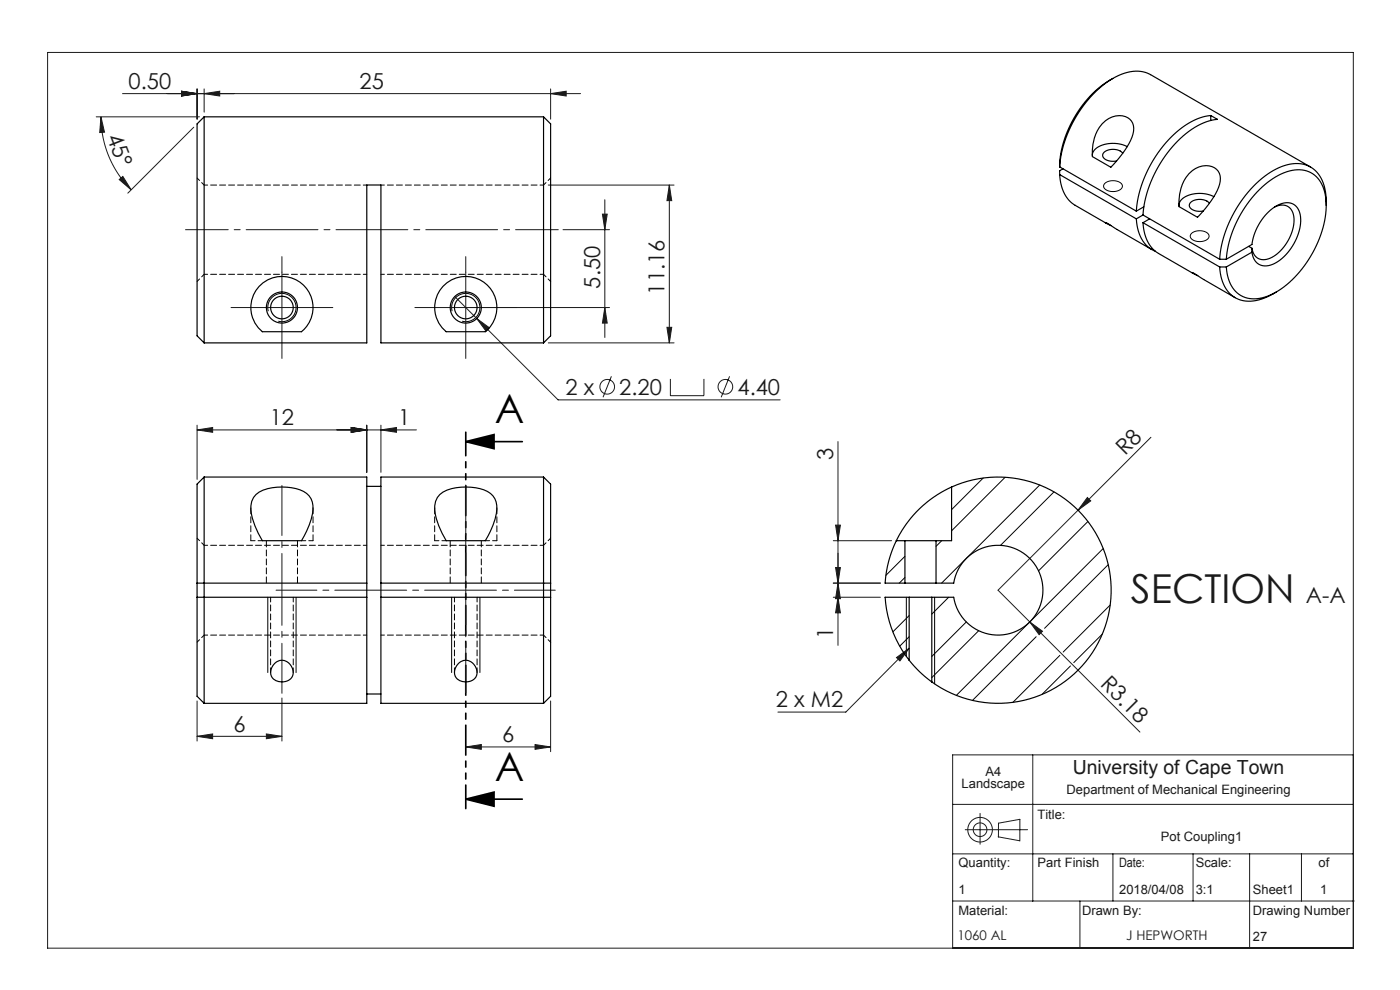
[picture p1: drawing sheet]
<svg xmlns="http://www.w3.org/2000/svg" width="297mm" height="210mm" viewBox="0 0 297 210" stroke-linecap="round" stroke-linejoin="round" font-family="sans-serif">
<g fill="none" stroke="#191924" stroke-width=".21">
<path d="M10.1 11.1h277v190h-277zM26 19.9h97.2M38.5 19.4l3.3 .5-3.3 .5zM41.8 18.9v6.4M43.3 19.9l3.3-.5v1zM43.3 18.9v4.9M116.8 19.9l3.3-.5v1zM116.8 18.9v6.4M20.4 24.8h21.9M21.4 24.8l.8 3.2-1 .1zM21.4 24.8a21.9 21.9 0 0 0 6.4 15.5M25.3 38.1l.8-.7 1.7 2.9z"/>
<path d="M41.1 27l-14 14M116.3 39.3h26.7M142 39.3v33.4M142 39.3l.5 3.3h-1zM59.8 57.7v15M98.8 57.7v15M119.4 48.7h9.9M127.8 45.4h1l-.5 3.3zM128.3 42.4v29.2M52.3 65.2h15M91.3 65.2h38M96.5 62.9l4.6 4.7"/>
<path d="M101.1 67.6l2.7 1.9-.7 .8zM101.1 67.6l17.3 17.2h47.1M116.3 72.7h26.7M128.3 65.2l.5 3.3h-1zM129.7 79.8l-1.8 4.5M141.5 69.4h1l-.5 3.3zM154.8 79.8l-1.8 4.5M41.8 91.2l3.3-.5v1zM41.8 90.2v11.5M41.8 91.2h46.5M74.5 90.7l3.3 .5-3.3 .5zM77.8 90.2v10"/>
<path d="M80.8 91.2l3.3-.5v1zM80.8 90.2v10M142.2 80.4v3.5h7.1v-3.5M177.8 93.7v43.2M244.2 92.8l-32.5 32.4 30.1 30.1M176.8 114.7h12.3M177.3 111.4h1l-.5 3.3zM230.7 105.5l.7 .7-2.7 2zM176.8 123.7h10M176.8 126.7h10M177.3 120.4h1l-.5 3.3zM177.8 123.7l.5 3.3h-1z"/>
<path d="M177.8 126.7l.5 3.3h-1zM190.2 139.5l2.7-2-2 2.7zM192.9 137.5l-13.5 13.5h-14.4M218.5 131.9l2.7 2-.8 .7zM41.8 156.2l3.3-.5v1zM41.8 148.7v8.5M41.8 156.2h18M56.5 155.7l3.3 .5-3.3 .5zM59.8 148.1v9.1M98.8 158.4l3.3-.5v1.1zM98.8 158.4h18M113.5 157.9l3.3 .5-3.3 .6z"/>
<path d="M116.8 148.7v10.7M202.1 170.6h85M204.8 176h13.2M207.9 172.5v6.6M211.8 177.5l4.5 .8M211.8 177.5v-2.9l4.6-.8v4.6M219.1 160.1v31M287.1 160.1h-85v41M202.1 191.1h85.2M202.1 181.1h85M229.1 191.1v10M236.1 181.1v10"/>
<path d="M253.1 181.1v10M265.1 181.1v20M276.1 181.1v10"/>
<circle cx="128.8" cy="82" r="1.56"/>
<circle cx="153.9" cy="82" r="1.56"/>
<circle cx="207.9" cy="176" r="1.45"/>
<circle cx="207.9" cy="176" r="2.61"/>
</g>
<path d="M98.8 93.7h12M98.8 93.7l6-1.5v3zM98.8 169.5h12M98.8 169.5l6-1.5v3z" fill="none" stroke="#000" stroke-width=".35"/>
<path d="M234.3 38.9a2.67 2.67 0 0 1 3.8 .3 1.35 1.35 0 0 1-1.6 1.4 1.84 1.84 0 0 1-2.4-1.2zM252.7 49.6a2.67 2.67 0 0 1 3.7 .2 1.35 1.35 0 0 1-1.5 1.4 1.84 1.84 0 0 1-2.4-1.2zM56.9 66a3 3 0 0 1 2.6-3.8 3 3 0 0 1 3.3 3.3 3 3 0 0 1-3.8 2.6M95.9 66a3 3 0 0 1 2.6-3.8 3 3 0 0 1 3.3 3.3 3 3 0 0 1-3.8 2.6M56.8 126.7v16M62.8 126.7v16M95.8 126.7v16M101.8 126.7v16M192.3 126.7v12.5M198.3 126.7v18.4" fill="none" stroke="#000" stroke-width=".21"/>
<path d="M98.8 91.7v79.8" fill="none" stroke="#000" stroke-width=".35" stroke-dasharray="6.3 1.3 1.3 1.3 1.3 1.3" stroke-dashoffset="1.4"/>
<path d="M39.4 48.7h79" fill="none" stroke="#191924" stroke-width=".21" stroke-dasharray="15.2 1.3 1.3 1.3" stroke-dashoffset="6.2"/>
<path d="M58.6 125.2h59.2" fill="none" stroke="#191924" stroke-width=".21" stroke-dasharray="15.2 1.3 1.3 1.3" stroke-dashoffset="6.6"/>
<path d="M98.8 146.9v-44" fill="none" stroke="#191924" stroke-width=".21" stroke-dasharray="15.2 1.3 1.3 1.3" stroke-dashoffset="4.7"/>
<path d="M59.8 147.1v-44.1" fill="none" stroke="#191924" stroke-width=".21" stroke-dasharray="15.2 1.3 1.3 1.3" stroke-dashoffset="4.6"/>
<path d="M59.8 57.7v-3.3M98.8 57.7v-3.3M52.3 65.2h-3.3M59.8 72.7v3.3M67.3 65.2h3.3M91.3 65.2h-3.3M98.8 72.7v3.3M106.3 65.2h3.3" fill="none" stroke="#191924" stroke-width=".21" stroke-dasharray="15.2 1.3 1.3 1.3"/>
<path d="M98.8 93.7l6-1.5v3zM98.8 169.5l6-1.5v3z" fill="#000"/>
<g fill="#191924">
<path d="M101.1 67.6l2.7 1.9-.7 .8z"/>
<path d="M230.7 105.5l.7 .7-2.7 2z"/>
<path d="M218.5 131.9l2.7 2-.8 .7z"/>
<path d="M190.2 139.5l2.7-2-2 2.7z"/>
<path d="M113.5 157.9l3.3 .5-3.3 .6zM98.8 158.4l3.3-.5v1.1z"/>
<path d="M43.3 19.9l3.3-.5v1zM38.5 19.4l3.3 .5-3.3 .5zM116.8 19.9l3.3-.5v1zM38.5 19.4l3.3 .5-3.3 .5z"/>
<path d="M74.5 90.7l3.3 .5-3.3 .5zM41.8 91.2l3.3-.5v1zM56.5 155.7l3.3 .5-3.3 .5zM41.8 156.2l3.3-.5v1zM80.8 91.2l3.3-.5v1zM74.5 90.7l3.3 .5-3.3 .5z"/>
<path d="M128.3 65.2l.5 3.3h-1zM127.8 45.4h1l-.5 3.3zM141.5 69.4h1l-.5 3.3zM142 39.3l.5 3.3h-1z"/>
<path d="M177.8 123.7l.5 3.3h-1zM177.3 111.4h1l-.5 3.3z"/>
<path d="M177.3 120.4h1l-.5 3.3zM177.8 126.7l.5 3.3h-1z"/>
<path d="M21.4 24.8l.8 3.2-1 .1zM25.3 38.1l.8-.7 1.7 2.9z"/>
</g>
<g fill="none" stroke="#000" stroke-width=".25">
<path d="M236.1 16.6a23.2 23.2 0 0 0-11.3 18.8M43.3 24.8v47.9M43.3 24.8l-1.5 1.5v44.9l1.5 1.5M43.3 24.8h72M115.3 24.8v47.9M115.3 24.8l1.5 1.5v44.9l-1.5 1.5M224.8 37a7.6 7.6 0 0 0 3.3 6.6l6.7 3.8M224.8 35.4a25 25 0 0 1 12-19.1 7.6 7.6 0 0 1 7.3-.5l33.9 19.6M224.8 35.4l16.3 9.4M224.8 37l16.3 9.4M225.5 35.8l-.7 .4v.8M233.8 26.2a4.3 4.3 0 0 1 5.9-.9 3.7 3.7 0 0 1 .1 4.6 23.4 23.4 0 0 1-4.1 5.6l-4-2.3a9.5 9.5 0 0 1 2.1-7z"/>
<path d="M238.2 32.5a2.95 2.95 0 0 0-4.2 .1 1.2 1.2 0 0 0 1.2 1.5h1.7M239.1 31.1a6.3 6.3 0 0 0-7 .8l-.4 1.1M252.2 36.9a4.3 4.3 0 0 1 5.9-1 3.7 3.7 0 0 1 .1 4.6 23.4 23.4 0 0 1-4.2 5.6l-3.9-2.3a9.5 9.5 0 0 1 2.1-6.9zM256.9 24.5l1.4 .8a15.4 15.4 0 0 0-9.6 5.9 25.5 25.5 0 0 0-6.2 14.4M256.9 24.5a15.4 15.4 0 0 0-9.6 5.9 25.5 25.5 0 0 0-6.2 14.4M256.9 24.5v1.1M235.7 47.9l-1.2-.7 9.9 5.7M241.1 46.4a7.3 7.3 0 0 0 4 6.9M242.5 47.2a7.5 7.5 0 0 0 3.3 6.6l7.4 4.2M242.5 45.6l16.2 9.4M242.5 47.2l16.2 9.4M242.5 45.6l-1.4 .8"/>
<path d="M242.7 43.9l-1.6 .9M243.9 46.4l-1.4 .8M254.1 58.5l-1.2-.7 9.1 5.3M256.6 43.1a2.95 2.95 0 0 0-4.2 .1 1.2 1.2 0 0 0 1.2 1.5l1.7 .1M257.5 41.7a6.3 6.3 0 0 0-7 .9l-.4 1M258.7 56.6a7.3 7.3 0 0 0 4.1 6.9 9 9 0 0 0 7.9-1.6M260.2 55a23.4 23.4 0 0 1 11-17.8 6.9 6.9 0 0 1 7.7 0 8.6 8.6 0 0 1 2.4 7.4 23.4 23.4 0 0 1-11.2 17.7 6.8 6.8 0 0 1-7.6-.2 7.6 7.6 0 0 1-2.3-5.5M260.2 56.6h-1.5M260.2 55h-1.5M264.9 52.3l.7 .4M265.6 53.5a3 3 0 0 0 1.6 2.7 3 3 0 0 0 3.2-.3 11 11 0 0 0 5.4-10.3 2.95 2.95 0 0 0-4.6-2.1 11.4 11.4 0 0 0-5.6 8.4l-5.4 3.1M265.6 53.5l-5.4 3.1"/>
<path d="M265.6 52.7v.8M270.4 43.9a2.62 2.62 0 0 1 2.8-.1 2.62 2.62 0 0 1 1.3 2.5 9.5 9.5 0 0 1-5.4 8.6 2.49 2.49 0 0 1-3.5-2.2M281.3 43.6a9 9 0 0 0-2.6-7.7 7 7 0 0 0-7.4-.3 24 24 0 0 0-11.5 14l-.6 2.4-.5 3M43.3 72.7h34.5v-33.5h3v33.5h34.5M55 60.8a6.6 6.6 0 0 1 9.6-.1 6.6 6.6 0 0 1-.6 9.7h-8.3a6.6 6.6 0 0 1-.7-9.6zM94 60.8a6.6 6.6 0 0 1 9.6-.1 6.6 6.6 0 0 1-.6 9.7h-8.3a6.6 6.6 0 0 1-.7-9.6zM43.3 101.2h34.5v22.5M43.3 101.2v48M43.3 101.2l-1.5 1.5v21M54.3 104.9a8.9 8.9 0 0 1 6.6-1.6 6.1 6.1 0 0 1 5.1 2.5 6.9 6.9 0 0 1-.4 5.6l-1.6 3.3h-8.3a13.4 13.4 0 0 1-2.5-7.4l.2-.9 .4-.9zM77.8 103.2h3M93.3 104.9a8.9 8.9 0 0 1 6.6-1.6 6.1 6.1 0 0 1 5.1 2.5 6.9 6.9 0 0 1-.4 5.6l-1.6 3.3h-8.3a13.4 13.4 0 0 1-2.5-7.4l.2-.9 .4-.9z"/>
<path d="M115.3 101.2h-34.5v22.5M115.3 101.2v48M115.3 101.2l1.5 1.5v21M190.1 114.7a24 24 0 0 0-2.3 9h4.2M190.1 114.7h1.9M192 114.7h6.6M192 114.7v9M198.6 114.7v9M201.9 103.3a24 24 0 0 0-11.8 11.4M201.9 103.3a24 24 0 0 1 33.7 24.3 24 24 0 0 1-37.9 17M201.9 103.3v11.4h-3.3M41.8 126.7v21l1.5 1.5"/>
<path d="M41.8 123.7v3M41.8 126.7h36M41.8 123.7h36M77.8 126.7v22.5h-34.5M77.8 123.7v3M80.8 126.7v22.5h34.5M80.8 123.7v3M80.8 126.7h36M80.8 123.7h36M116.8 126.7v21l-1.5 1.5M116.8 123.7v3M192 123.7h6.6"/>
<path d="M192.9 126.7h4.8M192.9 126.7h-5.1a24 24 0 0 0 5.1 13.3M192.9 126.7v13.3M197.7 126.7v17.9M198.6 123.7h3.7a9.5 9.5 0 0 1 14.6-6.5 9.5 9.5 0 0 1 0 16 9.5 9.5 0 0 1-14.6-6.5h-4.6M58.2 140.8a2.38 2.38 0 0 1 2.9-.3 2.38 2.38 0 0 1 1 2.7 2.57 2.57 0 0 1-2.4 1.4 2.57 2.57 0 0 1-2.3-1.6 2.65 2.65 0 0 1 .8-2.2zM77.8 147.2h3M97.2 140.8a2.38 2.38 0 0 1 2.9-.3 2.38 2.38 0 0 1 1 2.7 2.57 2.57 0 0 1-2.4 1.4 2.57 2.57 0 0 1-2.3-1.6 2.65 2.65 0 0 1 .8-2.2zM192.9 140a24 24 0 0 0 4.8 4.6"/>
<circle cx="59.8" cy="65.2" r="2.4"/>
<circle cx="59.8" cy="65.2" r="3.3"/>
<circle cx="98.8" cy="65.2" r="3.3"/>
<circle cx="98.8" cy="65.2" r="2.4"/>
</g>
<path d="M53.2 114.7h2.5M64 114.7h2.4M92.2 114.7h2.5M103 114.7h2.4" fill="none" stroke="#000" stroke-width=".21" stroke-dasharray="1.3 .6" stroke-dashoffset=".4"/>
<path d="M53.2 107.7v7M66.4 114.7v-7M92.2 107.7v7M105.4 114.7v-7" fill="none" stroke="#000" stroke-width=".21" stroke-dasharray="1.3 .6"/>
<path d="M56.5 114.7v9M95.5 114.7v9M63.1 123.7v-9M102.1 123.7v-9" fill="none" stroke="#000" stroke-width=".21" stroke-dasharray="1.3 .6" stroke-dashoffset="-.1"/>
<path d="M57.4 126.7v16M96.4 126.7v16M62.2 142.7v-16M101.2 142.7v-16" fill="none" stroke="#000" stroke-width=".21" stroke-dasharray="1.3 .6" stroke-dashoffset=".3"/>
<g fill="none" stroke="#000" stroke-width=".21" stroke-dasharray="1.3 .6" stroke-dashoffset=".5">
<path d="M43.3 39.3l-1.5-1.5M77.8 39.3h-34.5M115.3 39.3h-34.5M116.8 37.8l-1.5 1.5M41.8 59.7l1.5-1.5M43.3 58.2h34.5M80.8 58.2h34.5M115.3 58.2l1.5 1.5M43.3 115.7l-1.5-1.5M77.8 115.7h-34.5M115.3 115.7h-34.5M116.8 114.2l-1.5 1.5"/>
<path d="M41.8 136.2l1.5-1.5M43.3 134.7h34.5M80.8 134.7h34.5M115.3 134.7l1.5 1.5"/>
</g>
<g fill="none" stroke="#000" stroke-width=".21">
<path d="M192 118l-4.1 4M199.8 114.7l-1.2 1.2M208.6 101.4l-6.7 6.7M213.2 101.2l-11.3 11.4M220.6 102.9l-20.8 20.8M223.6 104.3l-11.3 11.4M228.7 108.2h.1M230.8 110.6l-10.5 10.5M234 116.4l-31.1 31.1M235.1 119.8l-13.5 13.5M187.8 126.7h.1M192 122.5l-1.2 1.2"/>
<path d="M192.9 130.6l-3.5 3.4M192.9 135.1l-2 2M201.2 126.7l-3.5 3.6M205 131.9l-7.3 7.3M207.6 133.8l-9.9 9.9M219.8 135.1l-13.5 13.5M224.8 139l-9.9 10M233.8 134.5l-6 6.1M235.5 128.3l-9.9 10M227.1 141.3l-6.1 6"/>
</g>
<g font-size="8.5">
<text x="105" y="89.7">A</text>
<text x="105" y="165.6">A</text>
</g>
<text font-size="8.5" fill="#191924" x="239.9" y="128">SECTION</text>
<g font-size="4.7" fill="#191924">
<text x="27.3" y="18.8">0.50</text>
<text x="76.3" y="18.8">25</text>
<text x="22.6" y="29.1" transform="rotate(69 22.6 29.1)">45°</text>
<text x="127.3" y="61.2" transform="rotate(-90 127.3 61.2)">5.50</text>
<text x="141" y="62.5" transform="rotate(-90 141 62.5)">11.16</text>
<text x="120" y="83.8">2 x</text>
<text x="131.4" y="83.8">2.20</text>
<text x="156.5" y="83.8">4.40</text>
<text x="57.2" y="90.2">12</text>
<text x="84.5" y="90.2">1</text>
<text x="176.8" y="97.6" transform="rotate(-90 176.8 97.6)">3</text>
<text x="238.7" y="96.8" transform="rotate(-45 238.7 96.8)">R8</text>
<text x="277" y="127.9">A-A</text>
<text x="176.8" y="135.6" transform="rotate(-90 176.8 135.6)">1</text>
<text x="164.6" y="149.9">2 x M2</text>
<text x="233.2" y="145.3" transform="rotate(45 233.2 145.3)">R3.18</text>
<text x="49.5" y="155.2">6</text>
<text x="106.5" y="157.4">6</text>
</g>
<text font-size="4.1" fill="#191924" x="227.6" y="164.3">University of Cape Town</text>
<g font-size="2.8" fill="#191924">
<text x="203.1" y="199.3">1060 AL</text>
<text x="238.9" y="199.3">J HEPWORTH</text>
</g>
<g font-size="2.7" fill="#191924">
<text x="204" y="167.2">Landscape</text>
<text x="209.1" y="164.6">A4</text>
<text x="220.1" y="173.7">Title:</text>
<text x="226.3" y="168.5">Department of Mechanical Engineering</text>
<text x="246.3" y="178.4">Pot Coupling1</text>
<text x="203.3" y="184">Quantity:</text>
<text x="220.1" y="184">Part Finish</text>
<text x="237.4" y="184">Date:</text>
<text x="253.7" y="184">Scale:</text>
<text x="279.7" y="184">of</text>
<text x="203.3" y="189.6">1</text>
<text x="237.4" y="189.6">2018/04/08</text>
<text x="253.7" y="189.6">3:1</text>
<text x="265.8" y="189.6">Sheet1</text>
<text x="280.1" y="189.6">1</text>
<text x="203.3" y="194.1">Material:</text>
<text x="229.6" y="194.1">Drawn By:</text>
<text x="265.8" y="194.1">Drawing Number</text>
<text x="265.8" y="199.6">27</text>
</g>
</svg>
